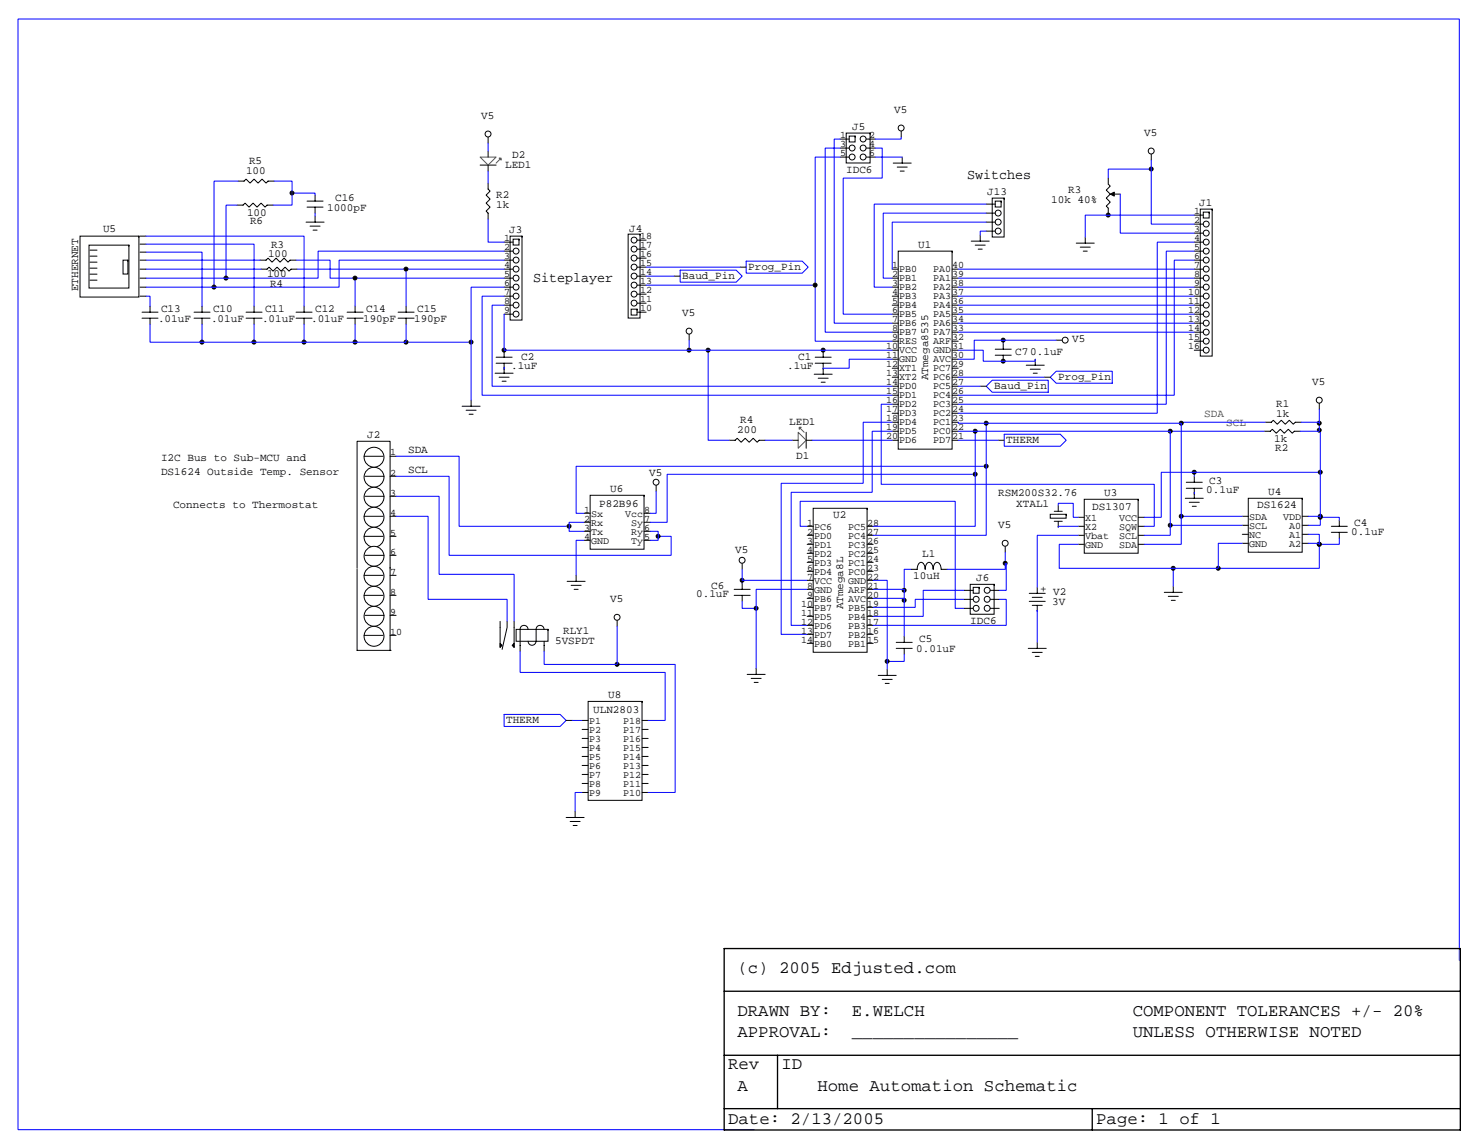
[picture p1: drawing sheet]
<svg xmlns="http://www.w3.org/2000/svg" width="279mm" height="216mm" viewBox="0 0 279 216" stroke-linecap="round" stroke-linejoin="round" font-family="sans-serif">
<path d="M112 133.5v18.9h10.3v-18.9z" fill-rule="evenodd" fill="#fff" stroke="#000" stroke-width=".19"/>
<g fill="none" stroke="#000" stroke-width=".19">
<path d="M110.9 137.2h1.1M110.9 138.9h1.1M122.3 137.2h1.1M122.3 138.9h1.1M110.9 140.6h1.1M110.9 142.3h1.1M110.9 144h1.1M110.9 145.7h1.1M110.9 147.4h1.1M110.9 149.2h1.1M110.9 150.9h1.1M122.3 140.6h1.1"/>
<path d="M122.3 142.3h1.1M122.3 144h1.1M122.3 145.7h1.1M122.3 147.4h1.1M122.3 149.2h1.1M122.3 150.9h1.1"/>
</g>
<g fill="#fff" stroke="#000" stroke-width=".19">
<circle cx="71.2" cy="117.3" r="1.89"/>
<circle cx="71.2" cy="90.9" r="1.89"/>
<circle cx="71.2" cy="94.7" r="1.89"/>
<circle cx="71.2" cy="98.5" r="1.89"/>
<circle cx="71.2" cy="102.3" r="1.89"/>
<circle cx="71.2" cy="105.9" r="1.89"/>
</g>
<path d="M69.3 98.3h3.7M69.5 90.7h3.7M69.5 94.5h3.7M68 108.2v-24.2h6.3v24.2M69.3 102.1h3.7M69.5 117.2h3.7M69.5 105.7h3.7" fill="none" stroke="#000" stroke-width=".19"/>
<circle cx="71.2" cy="109.7" r="1.89" fill="#fff" stroke="#000" stroke-width=".19"/>
<path d="M69.3 109.5h3.7" fill="none" stroke="#000" stroke-width=".19"/>
<circle cx="71.2" cy="113.5" r="1.89" fill="#fff" stroke="#000" stroke-width=".19"/>
<path d="M69.3 113.3h3.7" fill="none" stroke="#000" stroke-width=".19"/>
<circle cx="71.2" cy="87" r="1.89" fill="#fff" stroke="#000" stroke-width=".19"/>
<path d="M69.3 86.9h3.7" fill="none" stroke="#000" stroke-width=".19"/>
<circle cx="71.2" cy="121.1" r="1.89" fill="#fff" stroke="#000" stroke-width=".19"/>
<g fill="none" stroke="#000" stroke-width=".19">
<path d="M74.3 86.9h1.1M74.3 90.7h1.1M74.3 94.5h1.1M74.3 98.3h1.1M68 108.4v15.4h6.5M74.3 108v15.8M74.3 102.1h1.1M74.3 105.7h1.1M74.3 109.5h1.1M74.3 113.3h1.1M74.3 117.2h1.1M69.3 121h3.7"/>
<path d="M74.3 121h1.1"/>
</g>
<path d="M112.4 94.3v10.3h10.3v-10.3z" fill-rule="evenodd" fill="#fff" stroke="#000" stroke-width=".19"/>
<g fill="none" stroke="#000" stroke-width=".19">
<path d="M45.1 39.1h1.2l.4-.4 .7 .7 .8-.7 .8 .7 .7-.7 .8 .7 .4-.3h1.1M45.3 34.5h1.2l.4-.4 .7 .8 .8-.8 .7 .8 .8-.8 .8 .8 .4-.4h1.1M93 34.9v1.1l.3 .4-.7 .7 .7 .8-.7 .8 .7 .7-.7 .8 .4 .4v1.1M93 26.1v1.1M49.5 49.5h1.2l.4-.4 .7 .8 .8-.8 .7 .8 .8-.8 .8 .8 .3-.4h1.2M49.7 51.2h1.2l.3-.3 .8 .7 .8-.7 .7 .7 .8-.7 .8 .7 .3-.4h1.2M111.3 97.7h1.1M111.3 99.4h1.1M122.7 97.7h1.1M122.7 99.4h1.1M138.9 83.8h1.1l.4-.4 .8 .8 .7-.8 .8 .8 .7-.8 .8 .8 .4-.4h1.1M190.1 83.8h1.2"/>
<path d="M240.8 82.1h1.1l.4-.4 .8 .8 .7-.8 .8 .8 .8-.8 .7 .8 .4-.4h1.1M241 80.4h1.1l.4-.4 .8 .8 .7-.8 .8 .8 .8-.8 .7 .8 .4-.4h1.1M111.3 101.2h1.1M111.3 102.9h1.1M122.7 101.2h1.1M122.7 102.9h1.1"/>
</g>
<path d="M191.3 82.7h10.6l1.2 1.1-1.2 1.2h-10.6z" fill="none" stroke="#00f" stroke-width=".19"/>
<circle cx="92.9" cy="25.5" r=".57" fill="#fff" stroke="#000" stroke-width=".19"/>
<path d="M131.3 63.6v1.2" fill="none" stroke="#000" stroke-width=".19"/>
<circle cx="131.2" cy="63" r=".57" fill="#fff" stroke="#000" stroke-width=".19"/>
<path d="M219.3 29.3v1.2" fill="none" stroke="#000" stroke-width=".19"/>
<circle cx="219.3" cy="28.8" r=".57" fill="#fff" stroke="#000" stroke-width=".19"/>
<path d="M185 45.9h3.4M185.7 46.7h1.9M186.3 47.4h.8M186.7 44.8v1.1" fill="none" stroke="#000" stroke-width=".19"/>
<g fill="#fff" stroke="#000" stroke-width=".19">
<path d="M189 37.7v7.4h2.2v-7.4z" fill-rule="evenodd"/>
<path d="M189.5 38.3v1.1h1.2v-1.1z" fill-rule="evenodd"/>
<circle cx="190.1" cy="40.6" r=".57"/>
<circle cx="190.1" cy="42.3" r=".57"/>
<circle cx="190.1" cy="44" r=".57"/>
</g>
<path d="M187.8 38.9h1.7M187.8 40.6h1.7M187.8 42.3h1.7M187.8 44h1.7M251.3 76.8v1.1" fill="none" stroke="#000" stroke-width=".19"/>
<circle cx="251.3" cy="76.2" r=".57" fill="#fff" stroke="#000" stroke-width=".19"/>
<path d="M171.6 25v1.1M221.7 112.8h3.5M222.5 113.5h1.9M223.1 114.3h.7M223.5 111.6v1.2" fill="none" stroke="#000" stroke-width=".19"/>
<circle cx="171.6" cy="24.4" r=".57" fill="#fff" stroke="#000" stroke-width=".19"/>
<path d="M189.5 67.6h3.1M189.5 66.5h3.1M191.1 65.3v1.2M191.1 67.6v1.2M201.2 64.8h1.1" fill="none" stroke="#000" stroke-width=".19"/>
<circle cx="202.9" cy="64.8" r=".57" fill="#fff" stroke="#000" stroke-width=".19"/>
<path d="M139.8 113.3h3.1M139.8 112.2h3.1M141.4 107.3v1.1M141.4 111.1v1.1M141.4 113.3v1.2M142.3 128.4h3.4M143.1 129.2h1.9M143.6 129.9h.8M144 127.3v1.1" fill="none" stroke="#000" stroke-width=".19"/>
<circle cx="141.3" cy="106.7" r=".57" fill="#fff" stroke="#000" stroke-width=".19"/>
<path d="M191.5 104v1.2" fill="none" stroke="#000" stroke-width=".19"/>
<circle cx="191.4" cy="103.4" r=".57" fill="#fff" stroke="#000" stroke-width=".19"/>
<g fill="none" stroke="#000" stroke-width=".19">
<path d="M58.5 39.4h3M58.5 38.3h3M60 37.1v1.2M60 39.4v1.2M91.4 31.4h3.1M27.1 59.4h3M28.6 58.3v1.1M37 59.4h3M38.5 58.3v1.1M46.9 59.4h3M48.4 58.3v1.1M56.4 59.4h3"/>
<path d="M57.9 58.3v1.1M58.3 42.3h3.4M59.1 43.1h1.9M59.6 43.8h.8M60 41.1v1.2M66.1 59.4h3.1M67.6 58.3v1.1M75.8 59.4h3.1M77.3 58.3v1.1M27.1 60.6h3M28.6 60.6v1.1M37 60.6h3"/>
<path d="M38.5 60.6v1.1M46.9 60.6h3M48.4 60.6v1.1M56.4 60.6h3M57.9 60.6v1.1M66.1 60.6h3.1M67.6 60.6v1.1M75.8 60.6h3.1M77.3 60.6v1.1M173.5 108.4h1.2M174.7 108.4a.92 .92 0 0 1 1-1.3 1.45 1.45 0 0 1 .5 1.3M176.2 108.4a.92 .92 0 0 1 1-1.3 1.45 1.45 0 0 1 .5 1.3"/>
<path d="M177.7 108.4a.92 .92 0 0 1 1-1.3 1.45 1.45 0 0 1 .5 1.3M179.3 108.4h1.1M167.3 128.6h3.4M168 129.3h1.9M168.6 130.1h.8M169 127.4v1.2M170.7 123.4h3M170.7 122.3h3M172.2 121.2v1.1M172.2 123.4v1.2"/>
</g>
<path d="M95.2 30.3l-.7 .8" fill="none" stroke="#f00" stroke-width=".19"/>
<path d="M95.1 30.1h.3v.4z" fill-rule="evenodd" fill="#f00" stroke="#f00" stroke-width=".19"/>
<path d="M91.4 29.9h3.1l-1.5 1.5z" fill-rule="evenodd" fill="#fff" stroke="#f00" stroke-width=".19"/>
<path d="M93 28.8v1.1M93 31.4v1.2" fill="none" stroke="#000" stroke-width=".19"/>
<g fill="#fff" stroke="#000" stroke-width=".19">
<path d="M161.2 25.3v5.7h4.5v-5.7z" fill-rule="evenodd"/>
<path d="M161.7 25.9v1.1h1.2v-1.1z" fill-rule="evenodd"/>
<circle cx="162.3" cy="28.2" r=".57"/>
<circle cx="162.3" cy="29.9" r=".57"/>
</g>
<path d="M161.2 26.5h.5M161.2 28.2h.5M161.2 29.9h.5" fill="none" stroke="#000" stroke-width=".19"/>
<g fill="#fff" stroke="#000" stroke-width=".19">
<circle cx="164.4" cy="29.9" r=".57"/>
<circle cx="164.4" cy="28.2" r=".57"/>
<circle cx="164.4" cy="26.5" r=".57"/>
</g>
<path d="M160 29.9h1.2M160 28.2h1.2M160 26.5h1.2M165 29.9h1.7M165 28.2h1.7M165 26.5h1.7" fill="none" stroke="#000" stroke-width=".19"/>
<path d="M237.7 94.9v10.2h10.3v-10.2z" fill-rule="evenodd" fill="#fff" stroke="#000" stroke-width=".19"/>
<path d="M236.6 98.3h1.1M248 98.3h1.2M236.6 100h1.1M236.6 101.7h1.1M236.6 103.4h1.1M248 100h1.2M248 101.7h1.2M248 103.4h1.2" fill="none" stroke="#000" stroke-width=".19"/>
<path d="M206.5 95.1v10.2h10.3v-10.2z" fill-rule="evenodd" fill="#fff" stroke="#000" stroke-width=".19"/>
<path d="M205.4 98.5h1.1M216.8 98.5h1.1M205.4 100.2h1.1M205.4 101.9h1.1M205.4 103.6h1.1M216.8 100.2h1.1M216.8 101.9h1.1M216.8 103.6h1.1" fill="none" stroke="#000" stroke-width=".19"/>
<path d="M154.9 96.8v27.4h10.2v-27.4z" fill-rule="evenodd" fill="#fff" stroke="#000" stroke-width=".19"/>
<g fill="none" stroke="#000" stroke-width=".19">
<path d="M153.7 100.2h1.2M153.7 101.9h1.2M153.7 103.6h1.2M153.7 105.3h1.2M153.7 107.1h1.2M153.7 108.8h1.2M153.7 110.5h1.2M153.7 112.2h1.2M153.7 113.9h1.2M153.7 115.6h1.2M153.7 117.3h1.2M153.7 119.1h1.2"/>
<path d="M165.2 100.2h1.1M165.2 101.9h1.1M165.2 103.6h1.1M165.2 105.3h1.1M165.2 107.1h1.1M165.2 108.8h1.1M165.2 110.5h1.1M165.2 112.2h1.1M165.2 113.9h1.1M165.2 115.6h1.1M165.2 117.3h1.1M165.2 119.1h1.1"/>
<path d="M153.7 120.8h1.2M153.7 122.5h1.2M165.2 120.8h1.1M165.2 122.5h1.1"/>
</g>
<g fill="#fff" stroke="#000" stroke-width=".19">
<path d="M228.6 39.8v28h2.3v-28z" fill-rule="evenodd"/>
<path d="M229.2 40.4v1.1h1.1v-1.1z" fill-rule="evenodd"/>
<circle cx="229.7" cy="42.7" r=".57"/>
<circle cx="229.7" cy="44.4" r=".57"/>
<circle cx="229.7" cy="46.1" r=".57"/>
<circle cx="229.7" cy="47.8" r=".57"/>
<circle cx="229.7" cy="49.5" r=".57"/>
<circle cx="229.7" cy="51.2" r=".57"/>
<circle cx="229.7" cy="52.9" r=".57"/>
<circle cx="229.7" cy="54.7" r=".57"/>
<circle cx="229.7" cy="56.4" r=".57"/>
<circle cx="229.7" cy="58.1" r=".57"/>
<circle cx="229.7" cy="59.8" r=".57"/>
</g>
<path d="M228.6 41h.6M228.6 42.7h.6M228.6 44.4h.6M228.6 46.1h.6M228.6 47.8h.6M228.6 49.5h.6M228.6 51.2h.6M228.6 53h.6M228.6 54.7h.6M228.6 56.4h.6M228.6 58.1h.6M228.6 59.8h.6" fill="none" stroke="#000" stroke-width=".19"/>
<g fill="#fff" stroke="#000" stroke-width=".19">
<circle cx="229.7" cy="61.5" r=".57"/>
<circle cx="229.7" cy="63.2" r=".57"/>
<circle cx="229.7" cy="64.9" r=".57"/>
<circle cx="229.7" cy="66.7" r=".57"/>
</g>
<g fill="none" stroke="#000" stroke-width=".19">
<path d="M227.5 41h1.1M227.5 42.7h1.1M227.5 44.4h1.1M227.5 46.1h1.1M227.5 47.8h1.1M227.5 49.5h1.1M227.5 51.2h1.1M227.5 53h1.1M227.5 54.7h1.1M227.5 56.4h1.1M227.5 58.1h1.1M227.5 59.8h1.1"/>
<path d="M227.5 61.5h1.7M227.5 63.2h1.7M227.5 65h1.7M227.5 66.7h1.7"/>
</g>
<path d="M171.1 47.8v37.7h10.2v-37.7z" fill-rule="evenodd" fill="#fff" stroke="#000" stroke-width=".19"/>
<g fill="none" stroke="#000" stroke-width=".19">
<path d="M128.4 52.6h1.1M141 50.9h1.1M169.9 51.2h1.2M169.9 53h1.2M169.9 54.7h1.2M169.9 56.4h1.2M169.9 58.1h1.2M169.9 59.8h1.2M181.4 51.2h1.1M181.4 53h1.1M181.4 54.7h1.1M181.4 56.4h1.1"/>
<path d="M181.4 58.1h1.1M181.4 59.8h1.1M169.9 61.5h1.2M169.9 63.2h1.2M169.9 65h1.2M169.9 66.7h1.2M169.9 68.4h1.2M169.9 70.1h1.2M169.9 71.8h1.2M169.9 73.5h1.2M169.9 75.2h1.2M169.9 77h1.2"/>
<path d="M169.9 78.7h1.2M181.4 61.5h1.1M181.4 63.2h1.1M181.4 65h1.1M181.4 66.7h1.1M181.4 68.4h1.1M181.4 70.1h1.1M181.4 71.8h1.1M181.4 73.5h1.1M181.4 75.2h1.1M181.4 77h1.1M181.4 78.7h1.1"/>
<path d="M186.7 73.5h1.1M198.9 71.8h1.1M169.9 80.4h1.2M169.9 82.1h1.2M169.9 83.8h1.2M181.4 80.4h1.1M181.4 82.1h1.1M181.4 83.8h1.1M200.8 99.3h1.5M200.8 97.3h1.5"/>
</g>
<path d="M129.5 51.4h10.7l1.2 1.2-1.2 1.1h-10.7zM142.1 49.7h10.7l1.1 1.2-1.1 1.1h-10.7zM189 72.4h10.6v2.3h-10.6l-1.2-1.2zM201.2 70.7h10.6v2.3h-10.6l-1.2-1.2z" fill="none" stroke="#00f" stroke-width=".19"/>
<path d="M200 97.9v.8h3.1v-.8z" fill-rule="evenodd" fill="#fff" stroke="#000" stroke-width=".19"/>
<g fill="none" stroke="#000" stroke-width=".19">
<path d="M211.1 33.9v1.2l.4 .3-.8 .8 .8 .8-.8 .7 .8 .8-.8 .7 .4 .4v1.2M212.2 37h1.2M205 46.3h3.4M205.7 47.1h1.9M206.3 47.8h.8M206.7 45.1v1.2M88 77.3h3.4M88.8 78.1h1.9M89.3 78.9h.8M89.7 76.2v1.1M94.3 71.1h3.4M94.5 69.2h3"/>
<path d="M94.5 68h3M95.1 71.8h1.9M95.6 72.6h.8M96 66.9v1.1M96 69.2v1.9M155.1 71.2h3.4M155.3 69.2h3M155.3 68h3M155.8 72h1.9M156.4 72.8h.8M156.8 66.9v1.1M156.8 69.2v2"/>
<path d="M195.5 69.5h3.4M196.2 70.3h1.9M196.8 71.1h.7M197.2 68.4v1.1M201.5 96.2v1.1M201.5 99.3v1.1M225.7 94.9h3.5M225.9 93h3.1M225.9 91.8h3.1M226.5 95.6h1.9M227.1 96.4h.7M227.5 90.7v1.1"/>
<path d="M227.5 93v1.9M255.1 99.1v1.1M253.6 101.3h3M253.6 100.2h3M255.1 101.3v1.2"/>
</g>
<path d="M211.5 37l.7-.4v.7z" fill-rule="evenodd" fill="#000" stroke="#000" stroke-width=".19"/>
<g fill="#fff" stroke="#000" stroke-width=".19">
<path d="M97.2 45v15.9h2.2v-15.9z" fill-rule="evenodd"/>
<path d="M97.7 45.5v1.2h1.1v-1.2z" fill-rule="evenodd"/>
<circle cx="98.3" cy="47.8" r=".57"/>
<circle cx="98.3" cy="49.5" r=".57"/>
<circle cx="98.3" cy="51.2" r=".57"/>
<circle cx="98.3" cy="52.9" r=".57"/>
<circle cx="98.3" cy="54.7" r=".57"/>
<circle cx="98.3" cy="56.4" r=".57"/>
<circle cx="98.3" cy="58.1" r=".57"/>
<circle cx="98.3" cy="59.8" r=".57"/>
</g>
<path d="M96 46.1h1.7M96 47.8h1.7M96 49.5h1.7M96 51.2h1.7M96 53h1.7M96 54.7h1.7M96 56.4h1.7M96 58.1h1.7M96 59.8h1.7" fill="none" stroke="#000" stroke-width=".19"/>
<g fill="#fff" stroke="#000" stroke-width=".19">
<path d="M119.6 44.6v16h2.3v-16z" fill-rule="evenodd"/>
<path d="M120.2 58.9v1.1h1.1v-1.1z" fill-rule="evenodd"/>
<circle cx="120.8" cy="57.7" r=".57"/>
<circle cx="120.8" cy="56" r=".57"/>
<circle cx="120.8" cy="54.3" r=".57"/>
<circle cx="120.8" cy="52.6" r=".57"/>
<circle cx="120.8" cy="50.9" r=".57"/>
<circle cx="120.8" cy="49.1" r=".57"/>
<circle cx="120.8" cy="47.4" r=".57"/>
<circle cx="120.8" cy="45.7" r=".57"/>
</g>
<g fill="none" stroke="#000" stroke-width=".19">
<path d="M170.1 31.1h3.4M170.9 31.8h1.9M171.4 32.6h.8M171.8 29.9v1.2M121.3 59.4h1.8M121.3 57.7h1.8M121.3 56h1.8M121.3 54.3h1.8M121.3 52.6h1.8M121.3 50.9h1.8M121.3 49.1h1.8M121.3 47.4h1.8"/>
<path d="M121.3 45.7h1.8M153.5 82.3v3"/>
</g>
<path d="M152.4 81.5l.8 .8" fill="none" stroke="#f00" stroke-width=".19"/>
<path d="M152.2 81.3h.4l-.4 .4z" fill-rule="evenodd" fill="#f00" stroke="#f00" stroke-width=".19"/>
<path d="M152 82.3l1.5 1.5-1.5 1.5z" fill-rule="evenodd" fill="#fff" stroke="#f00" stroke-width=".19"/>
<path d="M150.9 83.8h1.1M153.5 83.8h1.2M196 113h3.1M196 114.5h3.1M196.6 113.7h1.9M196.6 115.3h1.9M197.5 111.8v1.2M197.5 115.3v1.1M195.8 123.4h3.5M196.6 124.2h1.9M197.2 125h.7M197.5 122.3v1.1" fill="none" stroke="#000" stroke-width=".19"/>
<g fill="#fff" stroke="#000" stroke-width=".19">
<path d="M15.2 45v11.6h11.3v-11.6z" fill-rule="evenodd"/>
<path d="M17 46.7v8.1h7.6v-8.1z" fill-rule="evenodd"/>
<path d="M23.4 49.5v2.7h1v-2.7z" fill-rule="evenodd"/>
</g>
<g fill="none" stroke="#000" stroke-width=".19">
<path d="M17.1 47.6h1.4M17.1 48.8h1.4M17.1 49.9h1.4M17.1 51.1h1.4M17.1 52.2h1.4M17.1 53.3h1.4M26.7 45h1.1M26.7 46.5h1.1M26.7 48h1.1M26.7 49.5h1.1M26.7 51.2h1.1M26.7 53h1.1"/>
<path d="M26.7 54.7h1.1M26.7 56.4h1.1"/>
</g>
<g fill="#fff" stroke="#000" stroke-width=".19">
<path d="M184.8 111.3v5.6h4.5v-5.6z" fill-rule="evenodd"/>
<path d="M185.4 111.8v1.1h1.1v-1.1z" fill-rule="evenodd"/>
<circle cx="185.9" cy="114.1" r=".57"/>
<circle cx="185.9" cy="115.8" r=".57"/>
</g>
<path d="M184.8 112.4h.6M184.8 114.1h.6M184.8 115.8h.6" fill="none" stroke="#000" stroke-width=".19"/>
<g fill="#fff" stroke="#000" stroke-width=".19">
<circle cx="188" cy="115.8" r=".57"/>
<circle cx="188" cy="114.1" r=".57"/>
<circle cx="188" cy="112.4" r=".57"/>
</g>
<path d="M125 92.4v1.1M108 110.7h3.4M108.8 111.4h1.9M109.3 112.2h.8M109.7 109.5v1.2M183.6 115.8h1.2M183.6 114.1h1.2M183.6 112.4h1.2M188.6 115.8h1.7M188.6 114.1h1.7M188.6 112.4h1.7" fill="none" stroke="#000" stroke-width=".19"/>
<circle cx="125" cy="91.8" r=".57" fill="#fff" stroke="#000" stroke-width=".19"/>
<path d="M96 136h10.7l1.1 1.2-1.1 1.1h-10.7z" fill="none" stroke="#00f" stroke-width=".19"/>
<path d="M95.2 119.4v3.9M97.9 119.4v3.9M107.8 137.2h1.2" fill="none" stroke="#000" stroke-width=".19"/>
<path d="M95.6 123.6l1-4.2 .9 4.2" fill="none" stroke="#fff" stroke-width=".19"/>
<g fill="#000" stroke="#000" stroke-width=".19">
<path d="M95.2 122.5l.4 .4-.4 .4z" fill-rule="evenodd"/>
<path d="M97.5 122.9l.4-.4v.8z" fill-rule="evenodd"/>
</g>
<path d="M98.3 119.8v2.3h6.1v-2.3z" fill-rule="evenodd" fill="#fff" stroke="#000" stroke-width=".19"/>
<path d="M95.2 118.3v1.1M96.6 118.3v1.1l-1 4.2M97.9 118.3v1.1M99.1 119.8a.75 .75 0 0 1 .7-.7 .75 .75 0 0 1 .8 .7M99.1 119.8v4.2M102.1 119.8a.75 .75 0 0 1 .8-.7 .75 .75 0 0 1 .7 .7M102.1 119.8v2.3M117.5 118.1v1.2M100.6 122.1a.75 .75 0 0 0 .7 .8 .75 .75 0 0 0 .8-.8M103.6 122.1v1.9" fill="none" stroke="#000" stroke-width=".19"/>
<circle cx="117.5" cy="117.5" r=".57" fill="#fff" stroke="#000" stroke-width=".19"/>
<path d="M107.8 155.6h3.5M108.6 156.4h1.9M109.2 157.2h.7M109.5 154.5v1.1" fill="none" stroke="#000" stroke-width=".19"/>
<g fill="none" stroke="#00f" stroke-width=".19">
<path d="M45.1 39.1h-2v13.9M45.3 34.5h-4.5v20.2M52.2 34.5h3.4v4.6h-3.6M55.6 36.8h4.4v.3M93 27.2v1.6M93 32.6v2.3M160 29.9h-4.7v24.4M160 28.2h-2.8v35h12.7M160 26.5h-1.1v35h11M166.7 28.2h1.3v5.7h-7.4v25.9h9.3M166.7 29.9h5.1M171.6 26.1v.4h-4.9"/>
<path d="M187.8 38.9h-21.3v15.8h3.4M213.4 37v7.4h14.1M219.3 32.2h-8.2v1.7M219.3 30.5v12.2h8.2M27.8 45h30.1v13.3M27.8 46.5h20.6v11.8M27.8 48h10.7v10.3M27.8 56.4h.8v1.9M27.8 51.2h21.9M27.8 49.5h21.7M56.4 49.5h6.5v3.5h33.1M56.6 51.2h39.4"/>
<path d="M60 40.6v.5M67.6 53v5.3M77.3 51.2v7.1M93 41.7v4.4h3M96 49.5h-31.4v5.2h-36.8M96 47.8h-35.4v5.2h-32.8M96 54.7h-6.3v21.5M96 59.8v6.9h73.9M96 58.1h-2.3v15.4h76.2M96 56.4h-4.2v18.8h78.1M123.1 54.3h32.2v10.7h14.6M123.1 50.9h17.9"/>
<path d="M123.1 52.6h5.3M182.5 51.2h45M182.5 53h45M182.5 54.7h45M182.5 56.4h45M182.5 58.1h45M182.5 59.8h45M187.8 40.6h-19.6v12.4h1.7M187.8 42.3h-17.9v8.9M187.8 44h-1.1v.8M211.1 40.8v.2M227.5 41h-20.8v4.1"/>
<path d="M227.5 49.5h-3.9v25.7h-41.1M227.5 47.8h-5.4v29.2h-39.6M227.5 46.1h-7.1v32.6h-37.9M28.6 61.7v3.5h48.7v-3.5M38.5 61.7v3.5M48.4 61.7v3.5M57.9 61.7v3.5M67.6 61.7v3.5M77.3 65.2h12.4M96 66.7v.2M96 69.9v.4M131.3 64.8v1.9"/>
<path d="M134.9 66.7v17.1h4M156.8 66.7v.2M169.9 68.4h-8.2v1.7h-4.9v.2M169.9 77h-2.1v15.2h52v8h-1.9M182.5 66.7h4.8v2.1h9.9v-.4M182.5 71.8h16.4M182.5 73.5h4.2M182.5 61.5h45M182.5 63.2h45M191.1 68.8h.1M191.1 64.8v.5M201.2 64.8h-15.7v3.6h-3"/>
<path d="M251.3 77.9v2.7v-.2h-3.5M75.4 98.3h6.1v15.8h15.1v4.2M75.4 94.5h8.2v14.8h14.3v9M75.4 90.7h10.1v15h42.3v-3.6h-2.5M75.4 86.9h12v13.3h21M111.3 99.4h-2.9v1.8h2.9M125 93.5v4.2h-1.2M145.7 83.8h5.2M154.7 83.8h15.2M169.9 80.4h-5.5v11.6h-15.6v28.8h4.9M169.9 82.1h-3.8v11.6h-15.4v25.4h3M182.5 80.4v.2h42.5v23h-7.1"/>
<path d="M182.5 82.1h40.4v19.8h-5M182.5 83.8h7.6M185.7 90.3h-58.6v9.1h-3.3M185.7 82.1v18.1h-19.4M187.8 88.8h-78.1v8.9h1.6M187.8 80.6v21.3h-21.5M201.5 96.2v-.4h2.9v2.7h1M222.9 82.1h17.9M225 98.3h11.6M227.5 89.9v.8M227.5 93.7v.4M241 80.4h-16v.2"/>
<path d="M251.3 81.9h.2v16.6v-.2h-2.3M251.3 80.6v1.5h-3.7M251.5 98.3v.2h3.6v.6M251.5 98.5v1.5h-2.3M251.5 89.9h-30.3v8.6h-3.3M111.3 102.9h-1.6v6.6M117.5 119.3v7.2h-13.9v-2.5M123.8 101.2h1.5v1.7h-1.5M141.4 114.5v1.3h2.6M141.4 110.5h.1v.2h-.1v.4M141.4 108.4v2.1h12.3M153.7 112.2h-9.7v15.1"/>
<path d="M153.7 100.2h-1.3v-4.8h29.5v20.4h1.7M166.3 112.2h5.9v2.1M166.3 113.9h5.9v7.3M166.3 110.5h2.7v16.9M173.5 108.4h-1.3v4M180.4 108.4h11.1v-1.1h.1v5.1h-1.3M183.6 114.1h-9.3v1.5h-8M183.6 112.4h-7.8v4.9h-9.5M190.3 114.1h1.3v5h-25.3M191.5 105.2v2.1M197.5 116.4v-.2v6.1M205.4 101.9h-7.9v9.9"/>
<path d="M205.4 100.2h-3.9v.2M222.9 100h13.7M223.5 108.2v3.4M236.6 103.4h-4.6v4.8h-30.3v-4.6h3.7M249.2 101.7h2.1v1.9v-.2h-2.1M255.1 102.5v1.1h-3.8v4.6h-19.3M99.1 124v4h27.6v9.2h-3.3M109 137.2h1.9M117.5 126.5h11.1v24.4h-5.2M172.2 124.6v1.3h-3.2M110.9 150.9h-1.4v3.6M277.9 182.9v-179.3h-274.5v211.5h140.2"/>
</g>
<g fill="#000" stroke="#000" stroke-width=".19">
<circle cx="55.6" cy="36.8" r=".38"/>
<circle cx="219.3" cy="32.2" r=".38"/>
<circle cx="40.8" cy="54.7" r=".38"/>
<circle cx="43" cy="52.9" r=".38"/>
<circle cx="67.6" cy="52.9" r=".38"/>
<circle cx="77.3" cy="51.2" r=".38"/>
<circle cx="155.2" cy="54.3" r=".38"/>
<circle cx="211.1" cy="40.9" r=".38"/>
<circle cx="38.5" cy="65.1" r=".38"/>
<circle cx="48.4" cy="65.1" r=".38"/>
<circle cx="57.9" cy="65.1" r=".38"/>
<circle cx="67.6" cy="65.1" r=".38"/>
<circle cx="77.3" cy="65.1" r=".38"/>
<circle cx="89.7" cy="65.1" r=".38"/>
<circle cx="96" cy="66.7" r=".38"/>
<circle cx="131.2" cy="66.7" r=".38"/>
<circle cx="134.9" cy="66.7" r=".38"/>
<circle cx="156.8" cy="66.7" r=".38"/>
<circle cx="191.1" cy="68.8" r=".38"/>
<circle cx="191.1" cy="64.8" r=".38"/>
<circle cx="185.7" cy="90.3" r=".38"/>
<circle cx="185.7" cy="82.1" r=".38"/>
<circle cx="187.8" cy="80.6" r=".38"/>
<circle cx="187.8" cy="88.8" r=".38"/>
<circle cx="222.9" cy="82.1" r=".38"/>
<circle cx="222.9" cy="100" r=".38"/>
<circle cx="225" cy="80.6" r=".38"/>
<circle cx="225" cy="98.3" r=".38"/>
<circle cx="227.4" cy="89.9" r=".38"/>
<circle cx="251.3" cy="81.9" r=".38"/>
<circle cx="251.3" cy="80.6" r=".38"/>
<circle cx="251.4" cy="98.5" r=".38"/>
<circle cx="251.4" cy="98.3" r=".38"/>
<circle cx="251.4" cy="89.9" r=".38"/>
<circle cx="108.4" cy="100.2" r=".38"/>
<circle cx="125.3" cy="102.1" r=".38"/>
<circle cx="141.3" cy="110.5" r=".38"/>
<circle cx="144" cy="115.8" r=".38"/>
<circle cx="172.2" cy="112.4" r=".38"/>
<circle cx="172.2" cy="114.3" r=".38"/>
<circle cx="191.4" cy="107.2" r=".38"/>
<circle cx="223.4" cy="108.2" r=".38"/>
<circle cx="232" cy="108.2" r=".38"/>
<circle cx="251.3" cy="103.6" r=".38"/>
<circle cx="117.5" cy="126.5" r=".38"/>
<circle cx="169" cy="125.9" r=".38"/>
</g>
<path d="M137.9 188.7h140.2M137.9 180.6h140.2v34.5h-140.2zM137.9 200.9h140.2M137.9 211.1h140.2M148.1 200.9v10.2M208 211.1v4" fill="none" stroke="#000" stroke-width=".25"/>
<g font-size="3.3">
<text x="140.5" y="185.3">(c) 2005 Edjusted.com</text>
<text x="140.5" y="193.4">DRAWN BY:</text>
<text x="140.5" y="197.5">APPROVAL:</text>
<text x="162.3" y="193.4">E.WELCH</text>
<text x="162.3" y="197.5">________________</text>
<text x="215.7" y="193.4">COMPONENT TOLERANCES +/- 20%</text>
<text x="215.7" y="197.5">UNLESS OTHERWISE NOTED</text>
<text x="138.7" y="203.6">Rev</text>
<text x="148.8" y="203.6">ID</text>
<text x="140.5" y="207.6">A</text>
<text x="155.7" y="207.6">Home Automation Schematic</text>
<text x="138.7" y="214">Date: 2/13/2005</text>
<text x="208.8" y="214">Page: 1 of 1</text>
</g>
<g font-size="2.7">
<text x="184.2" y="34.1">Switches</text>
<text x="101.5" y="53.7">Siteplayer</text>
</g>
<g font-size="2.1">
<text x="91.6" y="22.7">V5</text>
<text x="170.3" y="21.5">V5</text>
<text x="162.3" y="24.8">J5</text>
<text x="217.9" y="25.9">V5</text>
<text x="46.9" y="33.1">100</text>
<text x="47.4" y="31.2">R5</text>
<text x="96.2" y="32">LED1</text>
<text x="97.5" y="30.1">D2</text>
<text x="161.2" y="33">IDC6</text>
<text x="47.1" y="41.1">100</text>
<text x="62.3" y="40.2">1000pF</text>
<text x="63.8" y="38.3">C16</text>
<text x="94.5" y="37.7">R2</text>
<text x="94.5" y="39.6">1k</text>
<text x="188" y="37.1">J13</text>
<text x="200.2" y="38.7">10k 40%</text>
<text x="203.5" y="36.8">R3</text>
<text x="228.4" y="39.2">J1</text>
<text x="19.6" y="44.2">U5</text>
<text x="47.6" y="42.7">R6</text>
<text x="51.6" y="47.2">R3</text>
<text x="97" y="44.4">J3</text>
<text x="119.8" y="44.2">J4</text>
<text x="174.9" y="47.2">U1</text>
<text x="50.9" y="52.8">100</text>
<text x="51.1" y="49">100</text>
<text x="129.9" y="53.1">Baud_Pin</text>
<text x="142.5" y="51.4">Prog_Pin</text>
<text x="14.9" y="55.4" transform="rotate(-90 14.9 55.4)">ETHERNET</text>
<text x="30.7" y="59.4">C13</text>
<text x="40.6" y="59.4">C10</text>
<text x="50.5" y="59.4">C11</text>
<text x="51.4" y="54.7">R4</text>
<text x="60" y="59.4">C12</text>
<text x="69.7" y="59.4">C14</text>
<text x="79.4" y="59.4">C15</text>
<text x="30.1" y="61.3">.01uF</text>
<text x="40.2" y="61.3">.01uF</text>
<text x="49.9" y="61.3">.01uF</text>
<text x="59.2" y="61.3">.01uF</text>
<text x="69.2" y="61.3">190pF</text>
<text x="78.9" y="61.3">190pF</text>
<text x="129.9" y="60.2">V5</text>
<text x="204.2" y="65.2">V5</text>
<text x="97.3" y="70.3">.1uF</text>
<text x="99.3" y="68.6">C2</text>
<text x="149.9" y="70.3">.1uF</text>
<text x="152" y="68.6">C1</text>
<text x="193.4" y="67.6">C70.1uF</text>
<text x="176.8" y="72.4" transform="rotate(-90 176.8 72.4)">ATmega8535</text>
<text x="189.4" y="74.1">Baud_Pin</text>
<text x="201.5" y="72.4">Prog_Pin</text>
<text x="243.1" y="77.5">R1</text>
<text x="249.9" y="73.3">V5</text>
<text x="69.9" y="83.4">J2</text>
<text x="140.4" y="82.5">200</text>
<text x="141" y="80.6">R4</text>
<text x="150.3" y="81">LED1</text>
<text x="243.1" y="79.4">1k</text>
<text x="30.7" y="87.8">I2C Bus to Sub-MCU and</text>
<text x="77.7" y="86.3">SDA</text>
<text x="151.6" y="87.4">D1</text>
<text x="191.6" y="84.4">THERM</text>
<text x="242.7" y="84.2">1k</text>
<text x="242.9" y="85.9">R2</text>
<text x="30.7" y="90.4">DS1624 Outside Temp. Sensor</text>
<text x="77.7" y="90.1">SCL</text>
<text x="116.2" y="93.7">U6</text>
<text x="123.6" y="90.7">V5</text>
<text x="190.1" y="94.5">RSM200S32.76</text>
<text x="210.3" y="94.5">U3</text>
<text x="229.7" y="93.9">0.1uF</text>
<text x="230.3" y="92.2">C3</text>
<text x="241.6" y="94.3">U4</text>
<text x="33" y="96.7">Connects to Thermostat</text>
<text x="114.1" y="96.6">P82B96</text>
<text x="158.7" y="98.7">U2</text>
<text x="190.1" y="100.6">V5</text>
<text x="193.5" y="96.6">XTAL1</text>
<text x="208" y="97.2">DS1307</text>
<text x="239.5" y="96.8">DS1624</text>
<text x="257.4" y="101.9">0.1uF</text>
<text x="257.9" y="100.2">C4</text>
<text x="140" y="105.3">V5</text>
<text x="175.6" y="106.1">L1</text>
<text x="132.6" y="113.7">0.1uF</text>
<text x="135.4" y="112.2">C6</text>
<text x="173.9" y="110.3">10uH</text>
<text x="185.9" y="110.7">J6</text>
<text x="198.1" y="112.8">+</text>
<text x="200.6" y="113.3">V2</text>
<text x="116.2" y="114.7">V5</text>
<text x="160.6" y="116" transform="rotate(-90 160.6 116)">ATmega8L</text>
<text x="184.8" y="118.9">IDC6</text>
<text x="200.4" y="115.3">3V</text>
<text x="105.7" y="122.7">5VSPDT</text>
<text x="107.3" y="120.8">RLY1</text>
<text x="174.5" y="124.2">0.01uF</text>
<text x="175.1" y="122.3">C5</text>
<text x="96.4" y="137.7">THERM</text>
<text x="113" y="135.8">ULN2803</text>
<text x="115.8" y="133">U8</text>
</g>
<g font-size="2.1" fill="#a01010">
<text x="229.4" y="79.4">SDA</text>
<text x="233.6" y="81.1">SCL</text>
</g>
<g font-size="1.9">
<text x="160" y="26.3">1</text>
<text x="160" y="28">3</text>
<text x="160" y="29.8">5</text>
<text x="165.5" y="26.3">2</text>
<text x="165.5" y="28">4</text>
<text x="165.5" y="29.8">6</text>
<text x="227.5" y="40.8">1</text>
<text x="96" y="46">1</text>
<text x="96" y="47.7">2</text>
<text x="121.9" y="47.3">17</text>
<text x="121.9" y="45.6">18</text>
<text x="227.5" y="42.5">2</text>
<text x="227.5" y="44.2">3</text>
<text x="227.5" y="46">4</text>
<text x="227.5" y="47.7">5</text>
<text x="96" y="49.4">3</text>
<text x="96" y="51.1">4</text>
<text x="96" y="52.8">5</text>
<text x="121.9" y="52.4">14</text>
<text x="121.9" y="50.7">15</text>
<text x="121.9" y="49">16</text>
<text x="169.9" y="51.1">1</text>
<text x="169.9" y="52.8">2</text>
<text x="171.3" y="51.9">PB0</text>
<text x="171.3" y="53.6">PB1</text>
<text x="177.7" y="53.6">PA1</text>
<text x="177.7" y="51.9">PA0</text>
<text x="181.4" y="52.8">39</text>
<text x="181.4" y="51.1">40</text>
<text x="227.5" y="49.4">6</text>
<text x="227.5" y="51.1">7</text>
<text x="227.5" y="52.8">8</text>
<text x="96" y="54.5">6</text>
<text x="96" y="56.2">7</text>
<text x="96" y="58">8</text>
<text x="96" y="59.7">9</text>
<text x="121.9" y="59.3">10</text>
<text x="121.9" y="57.6">11</text>
<text x="121.9" y="55.9">12</text>
<text x="121.9" y="54.1">13</text>
<text x="169.9" y="54.5">3</text>
<text x="169.9" y="56.2">4</text>
<text x="169.9" y="58">5</text>
<text x="169.9" y="59.7">6</text>
<text x="171.3" y="55.3">PB2</text>
<text x="171.3" y="57">PB3</text>
<text x="171.3" y="58.7">PB4</text>
<text x="177.7" y="58.7">PA4</text>
<text x="177.7" y="57">PA3</text>
<text x="177.7" y="55.3">PA2</text>
<text x="181.4" y="59.7">35</text>
<text x="181.4" y="58">36</text>
<text x="181.4" y="56.2">37</text>
<text x="181.4" y="54.5">38</text>
<text x="226.3" y="56.2">10</text>
<text x="226.3" y="58">11</text>
<text x="226.3" y="59.7">12</text>
<text x="227.5" y="54.5">9</text>
<text x="169.9" y="61.4">7</text>
<text x="169.9" y="63.1">8</text>
<text x="169.9" y="64.8">9</text>
<text x="171.3" y="60.4">PB5</text>
<text x="171.3" y="62.1">PB6</text>
<text x="171.3" y="63.9">PB7</text>
<text x="171.3" y="65.6">RES</text>
<text x="177.7" y="65.6">ARF</text>
<text x="177.7" y="63.9">PA7</text>
<text x="177.7" y="62.1">PA6</text>
<text x="177.7" y="60.4">PA5</text>
<text x="181.4" y="64.8">32</text>
<text x="181.4" y="63.1">33</text>
<text x="181.4" y="61.4">34</text>
<text x="226.3" y="61.4">13</text>
<text x="226.3" y="63.1">14</text>
<text x="226.3" y="64.8">15</text>
<text x="168.8" y="66.5">10</text>
<text x="168.8" y="68.2">11</text>
<text x="168.8" y="70">12</text>
<text x="168.8" y="71.7">13</text>
<text x="171.3" y="67.3">VCC</text>
<text x="171.3" y="69">GND</text>
<text x="171.3" y="70.7">XT1</text>
<text x="177.7" y="70.7">PC7</text>
<text x="177.7" y="69">AVC</text>
<text x="177.7" y="67.3">GND</text>
<text x="181.4" y="71.7">28</text>
<text x="181.4" y="70">29</text>
<text x="181.4" y="68.2">30</text>
<text x="181.4" y="66.5">31</text>
<text x="226.3" y="66.5">16</text>
<text x="168.8" y="73.4">14</text>
<text x="168.8" y="75.1">15</text>
<text x="168.8" y="76.8">16</text>
<text x="171.3" y="72.4">XT2</text>
<text x="171.3" y="74.1">PD0</text>
<text x="171.3" y="75.9">PD1</text>
<text x="171.3" y="77.6">PD2</text>
<text x="177.7" y="77.6">PC3</text>
<text x="177.7" y="75.9">PC4</text>
<text x="177.7" y="74.1">PC5</text>
<text x="177.7" y="72.4">PC6</text>
<text x="181.4" y="76.8">25</text>
<text x="181.4" y="75.1">26</text>
<text x="181.4" y="73.4">27</text>
<text x="168.8" y="78.5">17</text>
<text x="168.8" y="80.2">18</text>
<text x="168.8" y="82">19</text>
<text x="168.8" y="83.7">20</text>
<text x="171.3" y="79.3">PD3</text>
<text x="171.3" y="81">PD4</text>
<text x="171.3" y="82.7">PD5</text>
<text x="177.7" y="82.7">PC0</text>
<text x="177.7" y="81">PC1</text>
<text x="177.7" y="79.3">PC2</text>
<text x="181.4" y="83.7">21</text>
<text x="181.4" y="82">22</text>
<text x="181.4" y="80.2">23</text>
<text x="181.4" y="78.5">24</text>
<text x="74.3" y="86.7">1</text>
<text x="171.3" y="84.4">PD6</text>
<text x="177.7" y="84.4">PD7</text>
<text x="74.3" y="90.5">2</text>
<text x="74.3" y="94.3">3</text>
<text x="74.3" y="98.1">4</text>
<text x="74.3" y="102">5</text>
<text x="111.3" y="97.6">1</text>
<text x="111.3" y="99.3">2</text>
<text x="111.3" y="101">3</text>
<text x="112.6" y="98.3">Sx</text>
<text x="112.6" y="100.1">Rx</text>
<text x="112.6" y="101.8">Tx</text>
<text x="119.1" y="98.3">Vcc</text>
<text x="120.2" y="101.8">Ry</text>
<text x="120.2" y="100.1">Sy</text>
<text x="122.7" y="101">6</text>
<text x="122.7" y="99.3">7</text>
<text x="122.7" y="97.6">8</text>
<text x="153.7" y="100.1">1</text>
<text x="153.7" y="101.8">2</text>
<text x="155.1" y="100.8">PC6</text>
<text x="161.5" y="100.8">PC5</text>
<text x="165.2" y="101.8">27</text>
<text x="165.2" y="100.1">28</text>
<text x="206.7" y="99.1">X1</text>
<text x="206.7" y="100.8">X2</text>
<text x="213.2" y="100.8">SQW</text>
<text x="213.2" y="99.1">VCC</text>
<text x="237.9" y="98.9">SDA</text>
<text x="237.9" y="100.6">SCL</text>
<text x="244.4" y="98.9">VDD</text>
<text x="245.6" y="100.6">A0</text>
<text x="74.3" y="105.6">6</text>
<text x="111.3" y="102.7">4</text>
<text x="112.6" y="103.5">GND</text>
<text x="120.2" y="103.5">Ty</text>
<text x="122.7" y="102.7">5</text>
<text x="153.7" y="103.5">3</text>
<text x="153.7" y="105.2">4</text>
<text x="153.7" y="106.9">5</text>
<text x="155.1" y="102.5">PD0</text>
<text x="155.1" y="104.2">PD1</text>
<text x="155.1" y="106">PD2</text>
<text x="155.1" y="107.7">PD3</text>
<text x="161.5" y="107.7">PC1</text>
<text x="161.5" y="106">PC2</text>
<text x="161.5" y="104.2">PC3</text>
<text x="161.5" y="102.5">PC4</text>
<text x="165.2" y="106.9">24</text>
<text x="165.2" y="105.2">25</text>
<text x="165.2" y="103.5">26</text>
<text x="206.7" y="102.5">Vbat</text>
<text x="206.7" y="104.2">GND</text>
<text x="213.2" y="104.2">SDA</text>
<text x="213.2" y="102.5">SCL</text>
<text x="237.9" y="102.3">NC</text>
<text x="237.9" y="104.1">GND</text>
<text x="245.6" y="104.1">A2</text>
<text x="245.6" y="102.3">A1</text>
<text x="74.3" y="109.4">7</text>
<text x="74.3" y="113.2">8</text>
<text x="153.7" y="108.6">6</text>
<text x="153.7" y="110.3">7</text>
<text x="153.7" y="112.1">8</text>
<text x="153.7" y="113.8">9</text>
<text x="155.1" y="109.4">PD4</text>
<text x="155.1" y="111.1">VCC</text>
<text x="155.1" y="112.8">GND</text>
<text x="161.5" y="112.8">ARF</text>
<text x="161.5" y="111.1">GND</text>
<text x="161.5" y="109.4">PC0</text>
<text x="165.2" y="113.8">20</text>
<text x="165.2" y="112.1">21</text>
<text x="165.2" y="110.3">22</text>
<text x="165.2" y="108.6">23</text>
<text x="74.3" y="117">9</text>
<text x="152.6" y="115.5">10</text>
<text x="152.6" y="117.2">11</text>
<text x="152.6" y="118.9">12</text>
<text x="155.1" y="114.5">PB6</text>
<text x="155.1" y="116.2">PB7</text>
<text x="155.1" y="118">PD5</text>
<text x="155.1" y="119.7">PD6</text>
<text x="161.5" y="119.7">PB3</text>
<text x="161.5" y="118">PB4</text>
<text x="161.5" y="116.2">PB5</text>
<text x="161.5" y="114.5">AVC</text>
<text x="165.2" y="118.9">17</text>
<text x="165.2" y="117.2">18</text>
<text x="165.2" y="115.5">19</text>
<text x="74.3" y="120.8">10</text>
<text x="152.6" y="120.6">13</text>
<text x="152.6" y="122.3">14</text>
<text x="155.1" y="121.4">PD7</text>
<text x="155.1" y="123.1">PB0</text>
<text x="161.5" y="123.1">PB1</text>
<text x="161.5" y="121.4">PB2</text>
<text x="165.2" y="122.3">15</text>
<text x="165.2" y="120.6">16</text>
<text x="112.2" y="137.8">P1</text>
<text x="118.7" y="137.8">P18</text>
<text x="112.2" y="139.5">P2</text>
<text x="112.2" y="141.2">P3</text>
<text x="112.2" y="142.9">P4</text>
<text x="118.7" y="142.9">P15</text>
<text x="118.7" y="141.2">P16</text>
<text x="118.7" y="139.5">P17</text>
<text x="112.2" y="144.6">P5</text>
<text x="112.2" y="146.3">P6</text>
<text x="112.2" y="148.1">P7</text>
<text x="112.2" y="149.8">P8</text>
<text x="118.7" y="149.8">P11</text>
<text x="118.7" y="148.1">P12</text>
<text x="118.7" y="146.3">P13</text>
<text x="118.7" y="144.6">P14</text>
<text x="112.2" y="151.5">P9</text>
<text x="118.7" y="151.5">P10</text>
</g>
</svg>
